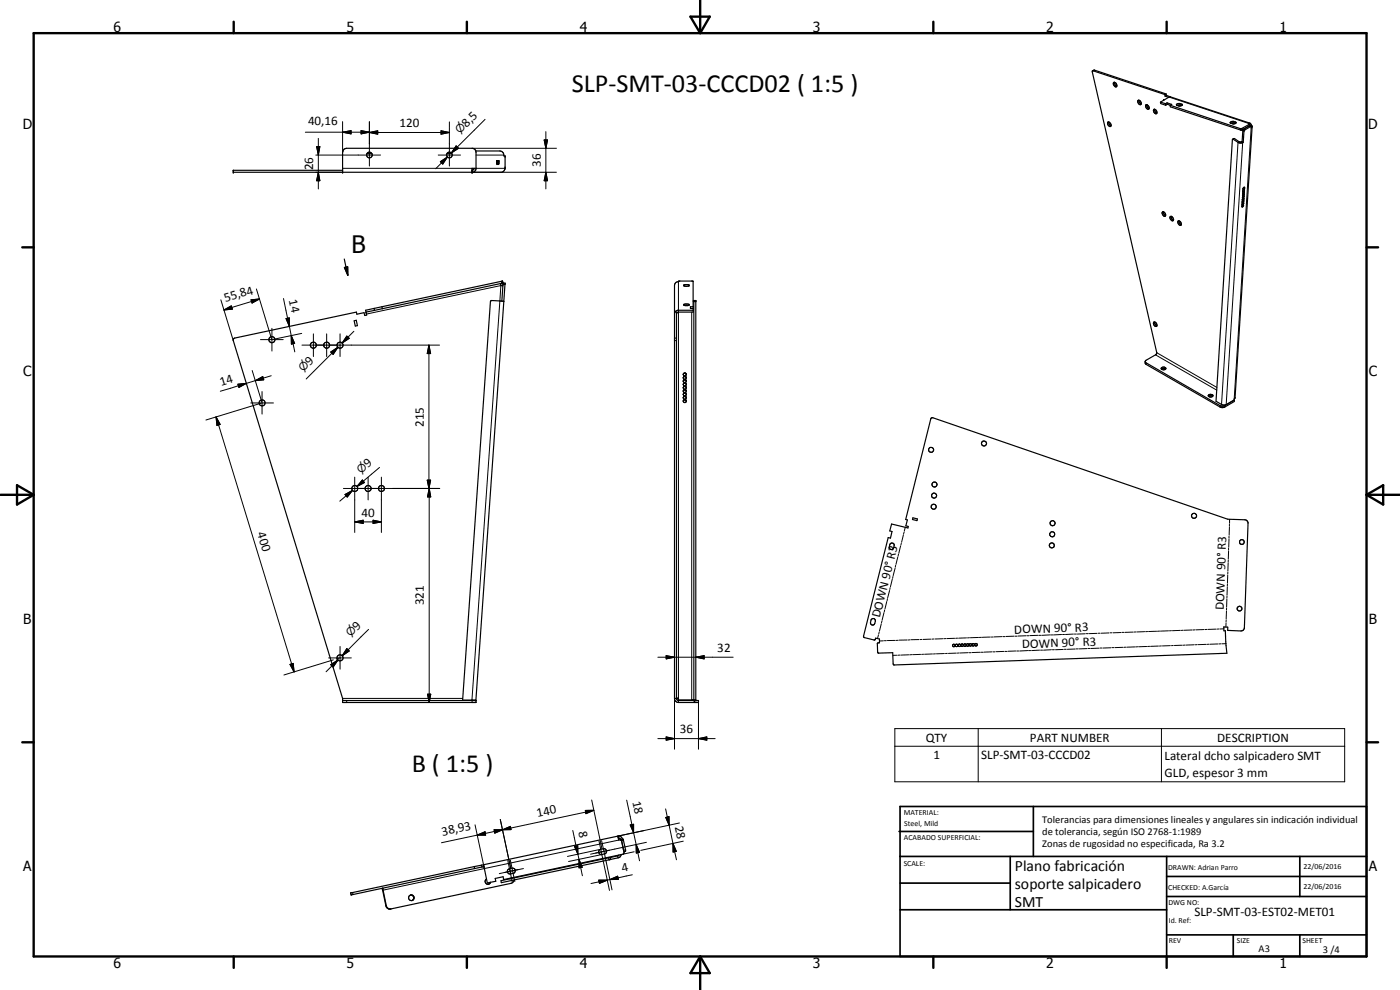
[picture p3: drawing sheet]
<svg xmlns="http://www.w3.org/2000/svg" width="420mm" height="297mm" viewBox="0 0 420 297" stroke-linecap="round" stroke-linejoin="round" font-family="sans-serif">
<g fill="none" stroke="#000" stroke-width=".35">
<path d="M327.9 21.3l19.3 84.5-.3 .6-3.1 1.8-.1 .9 22.6 13.1 1.3-.1 2.8-1.6v-.4M327.9 21.3l21.7 7.1M327.9 21.3l.6-.3 21.5 7.2M332.4 36.7a.72 .72 0 0 1 .9 .4 .72 .72 0 0 1-.2 .9l-.7-.7zM332.8 36.6l.1 .7 .5 .5M334.2 24.8a.72 .72 0 0 1 .8 .4 .72 .72 0 0 1-.2 .9l-.5-.5zM334.5 24.7a.98 .98 0 0 0 .7 1.1M341.5 30.1a.73 .73 0 0 1 .8 .4 .73 .73 0 0 1-.1 .9 .98 .98 0 0 1-.7-1.3zM341.8 30.1l.2 .6 .5 .5M343.9 31.5a.71 .71 0 0 1 .9 .3 .71 .71 0 0 1-.3 1 1.07 1.07 0 0 1-.6-1.3zM344.2 31.4a1.01 1.01 0 0 0 .6 1.2M346.3 32.8a.76 .76 0 0 1 .8 .5 .76 .76 0 0 1-.2 .9 .96 .96 0 0 1-.6-1.4z"/>
<path d="M346.5 32.8l.2 .6 .5 .5M348.3 30.6l1.5 .5M348.3 30.6v.5l1.5 .5M349.4 30l-.2-.1v.2M349.6 28.4l.1 .4M349.7 28.8l1 .4M349.8 31.1v.5M350 28.2l-.4 .2M350 28.2v.4M350 28.6l-.3 .2M350 28.6l1.2 .4M350.3 30.9l1.4 .4-.5 .3v.4l21.2 7h.4l2.1-1.2"/>
<path d="M350.3 30.9l-.5 .2M350.3 30.9v.4M350.3 31.3l22 7.3h.3l2.4-1.4M350.3 31.3l-.5 .3M351.2 29l-2.9 1.6M351.2 29l23.9 8M353.2 31.2a1.27 1.27 0 0 1 1.6 .3l-.9 .3-.8-.2zM353.3 31.7l.5-.2 .9 .2M369.2 36.7a1.13 1.13 0 0 1 1.7 .2 1.13 1.13 0 0 1-1.7-.2zM369.5 37h1.3M371 36.8l-.1 .1M374.9 37.8h.2"/>
<path d="M374.9 37.8l-1.8 1.1-.3 3.6M375 37.2v.4M375 37.5l.1 .2M375 37.7l-.1 .1M375 37.6v.1M375.1 37h-.5l.4 .2M375.1 37.8l.3 .2M375.1 37l.4 .5M375.1 37.7l.2 .1M375.4 38l-2 1.2-.3 3.5M375.5 37.5l.3 .4-.3 .5-.1-.4M375.5 37.5l-.4 .2"/>
<path d="M375.8 38l-5.1 81.4-.3 .6M110.1 46.1h1.5M134.1 46.1h1.5M142.3 50.5l-.6 .6M142.8 45.3h7.2a1.25 1.25 0 0 1 1.2 1.5h.4v3.7M142.9 50.5h-1.2v1.2M142.9 50.5l-.1-5.3-.4-.5-.7-.2h-37.7l-.7 .2-.5 1v6M142.9 50.5a1.2 1.2 0 0 1-1 1.2M149.1 48.2v.9zM149.1 48.8l.2 .2M149.2 48.3l-.1 .1M149.2 48.2h.1"/>
<path d="M149.2 48.9v.1M149.3 48.2v.9M149.3 48.4v.4M149.3 48.2v.8M149.4 48.2v.9M149.4 48.2v.1M149.4 48.2l.1 .9zM149.4 48.9v.1M149.5 48.2v.1M149.5 48.9v.1M149.6 48.2h.1M149.6 49h.1"/>
<path d="M149.6 48.2v.8M151.5 50.5l-.2 .7-.7 .5h-80.6v-.6h32.8M151.6 50.5h-.1M369.9 41.8l.6-.2 1.4 .9h.9M370 41.8l-5.1 78.6 1.9 1.1h.7l2.9-1.5M370 41.8l1.7 1 .9 .1 .5-.2M372.8 42.5l.3 .2M372.9 59.4h.1M373 59.6l.3-.1v.3l-.4 .3zM373 58.4l.4-.2-.2 .6-.3-.1zM373 57.7l.5-.1-.4 .6zM373 56.8h.1"/>
<path d="M373.2 56.9h.3v.1l-.4 .5-.2-.2zM373.2 58.8l.2 .1-.1 .3-.4 .2M373.2 58.8l-.3 .6M373.2 56.3l.3-.1v.3l-.3 .4zM103.3 77.7l1.1 4.9M348.9 63.6a.7 .7 0 0 1 .8 .4 .7 .7 0 0 1-.2 .9l-.7-.8zM349.2 63.5l.1 .7 .5 .5M351.2 65a.75 .75 0 0 1 .8 .4 .75 .75 0 0 1-.1 .9l-.2-.1a.95 .95 0 0 1-.5-1.2zM351.5 64.9l.1 .7 .6 .4M353.6 66.3a.8 .8 0 0 1 .8 .4 .8 .8 0 0 1-.1 .9 .92 .92 0 0 1-.7-1.3zM353.9 66.3l.1 .7 .5 .4M372.9 60.9l.2-.2 .2 .3-.5 .4z"/>
<path d="M372.9 61.5l.3 .2-.4 .4-.1-.3zM373 60.2l.2-.1 .1 .3-.4 .4-.1-.3zM103.4 80.3l.9-.2 .1 2.5zM106.3 96.3l.6-.2 .4 1.6-.7 .1zM109.8 93.6l.3 .9-.6 .2-.2-.9-2.2 .5-.1-.7-36.5 7.8-.4 .3-.1 .5 32.8 107.3v1.3h40.1v-.6h-40.1M112.3 92.5l-2.6 .6 .1 .5M112.3 92.5l.1 .6M112.4 93.1l-2.6 .5M114.6 92l.2 .6M147.3 90.3l3.9 .1-8.4 119.7h-4zM150.2 85.1a.61 .61 0 0 0 .7 .6M150.9 84.9l-.1-.6-.2 .1-38.3 8.1"/>
<path d="M150.9 84.9l-38.5 8.2M151 84.9l.6 .1-.4 5.4M151 84.9l-.4 5.4M151.2 90.4h.1M202.4 93.6h.6v116.2l.6 .4h6v.6l-6.2-.1-.9-.6-.1-.6M203.6 84.4l-.8 .4-.4 .9v123.8M203.7 84.4h4.3M203.7 84.4h-.1M205.2 85.6l.4-.2 1.2 .2a1.23 1.23 0 0 1-1.6 .1zM205.2 91.4l1.2-.2 .4 .1v.3l-1.2 .1-.4-.1zM205.3 91.3h.1M208 84.4h.1"/>
<path d="M208 90.3h.2M208 93.1h-4.6l-.8 .5M208 84.4v9.2h-4.4l-.6 .5M208 92h-.8v.5h.8M208.2 90.3h.1M346.2 96.7a.78 .78 0 0 1 .9 .3 .78 .78 0 0 1-.1 1 .92 .92 0 0 1-.8-1.3zM346.5 96.6l.2 .7 .5 .4M205.1 113.2v.2M205.1 117.2v.1M205.1 116.2v.2M205.1 112.2v.2M205.1 118.1v.3"/>
<path d="M205.2 113.1l.4-.2 .3 .4M205.2 118.1l.2-.2 .5 .2M205.2 116.1l.4-.1 .3 .2M205.4 114.9l-.3 .4 .1 .4a.44 .44 0 0 0 .7-.2 .44 .44 0 0 0-.5-.6M205.4 116.9l-.3 .5 .6 .4a.44 .44 0 0 0 .2-.7 .44 .44 0 0 0-.7 0M205.4 117l.5 .3M205.4 118.9l-.3 .5M205.4 112l-.2 .1M205.6 118.9l.3 .2M205.6 112h.1M205.7 112.9l-.6 .4 .1 .4h.6v-.7M205.7 116h-.5l-.1 .2a.46 .46 0 0 0 .4 .6 .46 .46 0 0 0 .4-.6"/>
<path d="M205.7 116l.2 .1M205.7 114h-.4l-.2 .4M205.8 114a.46 .46 0 0 1-.1 .7 .46 .46 0 0 1-.6-.3M205.8 115h-.5l-.2 .4M205.8 112l.1 .3M205.9 118.1l-.2 .7h-.3l-.3-.4M205.9 119.1v.2M205.9 118.1l-.5-.2-.3 .5M205.9 116.1v.1M205.9 114.3l-.2-.4h-.3l-.3 .5M343.7 108.6l.3 .3M344 108.9l22.3 12.9h1.1l3-1.7"/>
<path d="M348.6 110.7l.6-.2 .6 .2M348.6 110.4a.76 .76 0 0 1 1.3 .3 .71 .71 0 0 1-.8 .3 .71 .71 0 0 1-.5-.6zM362.6 118.6l.6-.3 .8 .3a.72 .72 0 0 1-.7 .5 .72 .72 0 0 1-.7-.5zM362.7 118.9l.4-.2 .8 .2M205.1 120.2v.2M205.2 120.1h.7M205.9 120.1v.2M279.5 125.4l.5-.1 88.5 30.5 5.1 .2 .6 .2 .4 .8-1.1 31.6-.4 .5-.7 .2-3.9-.2v-.9l-1.2-.1v1.2l.4-.1 .5 6.8-99.9 3.5-.3-.3-.1-3.4-4.4 .1-.2-2.8 .6-.2v-1.2l-1.1-.2-.1 .4-.4 .1-3-.7-.1-.4 7.4-29.6 .6 .2 .5-2-.7-.2 .6-2.1 4.9 1.2 .1-.5-.7-.1 .4-1.8-.5-.1zM370.4 120.1h.1M274 155.4l1.3 .3-.1 .5-1.4-.3zM267.1 163.2a.67 .67 0 0 1 .8-.2 .67 .67 0 0 1 .4 .7l-.1 .7a.65 .65 0 0 1-.8 .5 .65 .65 0 0 1-.5-.8zM261.6 185.8a.67 .67 0 0 1 .8-.1 .67 .67 0 0 1 .3 .7l-.2 .6a.65 .65 0 0 1-.7 .5 .65 .65 0 0 1-.5-.8z"/>
<path d="M288.6 193.2l.5 .2a.38 .38 0 0 1-.4 .6 .38 .38 0 0 1-.3-.6zM289.4 193.2l-.2 .5a.7 .7 0 0 0 1.1-.5l.5 .2v.3l-.4 .2-.6-.6zM141.7 210.1v.1M202.4 209.5h1.2v.6h5.2M203 209.5h.4M208.2 210.1v-119.9h.6v119.9M208.8 210.1h-.1M144.5 259.6l.1 .5M144.5 259.6l-2.2 .4M179.9 255l1.1-.3a.78 .78 0 0 1 1 .6 .78 .78 0 0 1-.6 .9l-.8 .2a.82 .82 0 0 1-.8-.4 .82 .82 0 0 1 .1-1zM182.7 257.4h.1M185.5 250.9l-41 8.7"/>
<path d="M185.5 250.9l.1 .6M185.5 250.9l.7 .1 .6 .8M185.6 251.5l.1 .6 .6-.1 .2 .1M185.6 251.5l.8 .4M185.7 256.5l-3 .9M186.4 251.9l.5-.1 .2 .2 .6 3.4M186.4 251.9l.1 .2M186.4 256.4l-.3 .6-.6 .4-35.1 7.4v-.6l32.3-6.8M186.5 252.1l.1 .2M186.6 252.3l.7 3.5-.3 .5-35.8 7.6-.2-.8-2.4 .5 .2 .8-2.5 .5-1.2-5.4M186.6 252.3l.6 3M187.7 255.4h.1"/>
<path d="M187.7 255.4l-.5 .1M114.7 266.5l1.2 5.6 .8 .7 .6-.1M114.9 266.4l1.1 5.6 .6 .6 .7 .1M123.2 268.5a.86 .86 0 0 1 1.1 .7 .86 .86 0 0 1-.7 1M123.3 268.5a.87 .87 0 0 0-.7 1.1 .87 .87 0 0 0 1 .6M123.4 268.5a.89 .89 0 0 1 .7 .7 .89 .89 0 0 1-.3 .9M142.3 260l.1 .6M142.3 260l-37.1 7.9 .2 .6h.2l36.8-7.9M145.2 260l-2.8 .6M146 263.7a.84 .84 0 0 0-.1 1.4 .84 .84 0 0 0 1.3-.4M147.1 264.8l-.6 .5M152.4 261l1.3-.5a.8 .8 0 0 1 .9 .6 .8 .8 0 0 1-.6 .9l-.8 .2a.81 .81 0 0 1-.8-.3 .81 .81 0 0 1 0-.9z"/>
<path d="M153 260.6l.3 1.6M153.4 263.4l-.4 .3M154.3 264l-.3 .7-.7 .3-36 7.7"/>
<circle cx="110.9" cy="46.5" r=".83"/>
<circle cx="134.9" cy="46.5" r=".85"/>
<circle cx="81.6" cy="101.9" r=".92"/>
<circle cx="94" cy="103.6" r=".91"/>
<circle cx="98" cy="103.6" r=".9"/>
<circle cx="102" cy="103.6" r=".91"/>
<circle cx="205.5" cy="119.3" r=".46"/>
<circle cx="205.5" cy="112.4" r=".46"/>
<circle cx="78.7" cy="120.9" r=".91"/>
<circle cx="205.5" cy="120.4" r=".45"/>
<circle cx="279.4" cy="135" r=".75"/>
<circle cx="295.3" cy="133.1" r=".76"/>
<circle cx="106.5" cy="146.6" r=".89"/>
<circle cx="110.5" cy="146.6" r=".9"/>
<circle cx="114.5" cy="146.6" r=".89"/>
<circle cx="280.2" cy="152" r=".76"/>
<circle cx="280.3" cy="148.7" r=".74"/>
<circle cx="280.4" cy="145.4" r=".74"/>
<circle cx="315.9" cy="157" r=".76"/>
<circle cx="358.3" cy="154.8" r=".75"/>
<circle cx="315.7" cy="163.6" r=".74"/>
<circle cx="315.8" cy="160.3" r=".78"/>
<circle cx="372.7" cy="162.6" r=".71"/>
<circle cx="102" cy="197.4" r=".91"/>
<circle cx="286.2" cy="193.7" r=".37"/>
<circle cx="287.1" cy="193.6" r=".38"/>
<circle cx="287.9" cy="193.6" r=".38"/>
<circle cx="291.2" cy="193.5" r=".37"/>
<circle cx="292.1" cy="193.5" r=".38"/>
<circle cx="292.9" cy="193.4" r=".39"/>
<circle cx="372" cy="182.6" r=".71"/>
</g>
<g fill="#000">
<circle cx="70" cy="51.7" r=".18"/>
<circle cx="70" cy="51.1" r=".18"/>
<circle cx="102.8" cy="51.7" r=".18"/>
<circle cx="141.7" cy="51.7" r=".18"/>
<circle cx="141.7" cy="51.1" r=".18"/>
<circle cx="149.1" cy="48.2" r=".18"/>
<circle cx="149.1" cy="49.1" r=".18"/>
<circle cx="149.2" cy="48.2" r=".18"/>
<circle cx="149.2" cy="49.1" r=".18"/>
<circle cx="149.3" cy="48.2" r=".18"/>
<circle cx="149.3" cy="49.1" r=".18"/>
<circle cx="149.4" cy="48.2" r=".18"/>
<circle cx="149.4" cy="49.1" r=".18"/>
<circle cx="149.6" cy="49.1" r=".18"/>
<circle cx="149.6" cy="48.2" r=".18"/>
<circle cx="149.7" cy="48.2" r=".18"/>
<circle cx="149.7" cy="49.1" r=".18"/>
<circle cx="151.5" cy="50.5" r=".18"/>
<circle cx="150.8" cy="84.3" r=".18"/>
<circle cx="150.9" cy="84.9" r=".18"/>
<circle cx="208.2" cy="90.2" r=".18"/>
<circle cx="208.8" cy="90.2" r=".18"/>
<circle cx="142.8" cy="210.1" r=".18"/>
<circle cx="208.2" cy="210.1" r=".18"/>
<circle cx="208.8" cy="210.1" r=".18"/>
<circle cx="145.1" cy="259.5" r=".18"/>
<circle cx="185.5" cy="250.9" r=".18"/>
<circle cx="186.4" cy="251.9" r=".18"/>
</g>
<g fill="none" stroke="#000" stroke-width=".3">
<path d="M91.6 39.7h19.3M102.8 39.7l2.6-.5v1zM102.8 36.5v9.2M108.4 39.2l2.5 .5-2.5 .5zM110.9 39.8l2.5-.6v1.1zM110.9 39.8h24M110.9 36.5v13.3M132.4 39.2l2.5 .6-2.5 .5zM134.9 36.6v1.5M134.9 38.2v11.6M145.6 35.8l-10.1 10.1M163.8 39.5v17.2"/>
<path d="M328.5 21l-.4 .3M350.8 29.1l23.8 7.9M354.2 31.1v.4M354.7 31.2v.4M370.3 36.4l.1 .5M370.8 36.6l.1 .4M372.3 38.6l.1 .4M372.7 38.5l.1 .5M373 39.2l.3 .2M373.2 38.7l.4 .3M374.9 37.3v.5l.4 .2M375 37.7h.1"/>
<path d="M375.1 37.7v.1M375.5 38.4l-5.1 81.3M70 51.1v.6M94.8 46.5h19.4M94.8 51.7h8M95 44h1l-.5 2.5zM95.5 51.7l.5 2.5h-1zM95.5 41.5v15.2M102.8 50.5h38.9M131.5 46.5h6.7M132.2 48.5l2.1-1.4-1.4 2.1zM134.3 47.1l-3.5 3.5"/>
<path d="M136.9 43.8l.7 .7-2.1 1.4zM137.2 44.1l-1.7 1.8M141.7 51.7h25.3M141.7 44.5h25.3M142.9 46.5h8.3M142.9 50.5h8.6M163.3 42h1l-.5 2.5zM163.8 51.7l.5 2.5h-1zM370.5 41.6l-.4 .2M371.9 42.5l-.4 .2-4.9 78.7M372.6 42.5l.3 .3-4.9 78.6M66.3 90l3.7 12.2"/>
<path d="M67.2 93l2.2-1.2 .4 1zM75.3 90l2.6-.3-2.3 1.2zM77 86.7l4.5 14.9M77.9 89.7l-10.7 3.3M81.6 98.5v6.8M85.1 89.6l1.8 8.4M85.8 95.6l1-.2 .1 2.6zM86.9 98l.5 2.7M106.2 99.4l-3.5 3.5M110 94.2l40.3-8.5-8.7 124.4M150.4 84.4l.2 .6M150.9 85.3l.6 .1"/>
<path d="M203.6 84.5v125M207.6 93.6v116.5M208.2 90.5h.6M71.4 115.3l2.5-.3-2.2 1.2zM73.9 115l-7.8 2.4M75.7 111.2l2.9 9.4M76.6 114.2l2.3-1.2 .3 1zM76.6 114.2l-2.7 .8M78.2 101.9h6.8M78.6 117.5v6.7M81.4 112.7l-4.8 1.5M87.4 100.7l1 2.3-1 .3z"/>
<path d="M87.4 100.7l1.1 4.9M90.5 100l-8.4 1.8M90.6 103.5h41.3M94.1 100.2v6.8M98 100.2v6.8M99.3 105.6l2.1-1.4-1.4 2.1zM101.4 104.2l-9.5 9.5M102.1 100.2v6.8M104.1 100.8l.7 .7-2.1 1.4zM128.7 103.5l.5 2.6h-1zM128.7 103.5v43.1M202.4 101.4h.6"/>
<path d="M202.4 102.2h.6M344 108.9v.4M346.8 106.5l18.4 10.6M347.2 105.8l18 10.4M64.8 125.1l1.3 2.2-1 .3zM64.8 125.1l23.5 76.5M75.3 120.9h6.8M78.3 121l-16.5 5M366.2 121.7v.4M367.6 121.7v.4M103.1 146.6h28.9M103.5 148.4l2.3-1.2-1.6 1.9z"/>
<path d="M105.8 147.2l-3.8 3.2M106.5 156.6l2.5-.5v1zM106.5 156.6h8M106.5 143.2v16.6M108.7 144l.7 .8-2.3 1.2zM109 144.4l-1.9 1.6M110.5 143.2v6.8M112 156.1l2.5 .5-2.5 .5zM113.9 140.3l-6.8 5.7M114.5 143.2v16.6M128.2 144.1h1l-.5 2.5zM128.8 146.6l.5 2.5h-1z"/>
<path d="M128.8 146.6v64.2M271.3 159.6l-.1 .6M271.7 158.2l-.3 1.1M369 157.3v.6M369 158.2l-.1 2.4M369 155.8v1.2M266.3 179.6l-.1 .6M267 177.2l-.6 2.2M267.2 176.3l-.2 .6M267.8 173.8l-.6 2.2M268 173l-.1 .5M268.6 170.5l-.6 2.2"/>
<path d="M268.8 169.6l-.1 .6M269.4 167.1l-.5 2.2M269.7 166.3l-.2 .6M270.3 163.8l-.6 2.2M270.5 163l-.1 .5M271.1 160.4l-.5 2.3M368.2 179.7l-.1 2.5M368.2 178.9v.6M368.3 176.1l-.1 2.5M368.4 175.3l-.1 .6M368.5 172.6l-.1 2.4M368.5 171.7v.6"/>
<path d="M368.6 169l-.1 2.4M368.6 168.1v.6M368.7 165.4l-.1 2.4M368.7 164.5v.6M368.8 160.9v.6M368.8 161.8v2.4M87 199.3l1-.2 .3 2.5zM98.6 197.4h6.8M99.3 199.4l2.1-1.4-1.4 2.2zM100 198l-14.8 4.5M101.4 198l-3.5 3.5M101.7 197.5l-.7 .2"/>
<path d="M102.1 194v6.8M104.1 194.6l.7 .7-2.1 1.5zM104.5 195l-1.8 1.8M110.6 188.8l-7.9 8M197.4 197.2h22.6M199.9 196.7l2.5 .5-2.5 .5zM208.8 197.2l2.5-.5v1zM263.6 190.5l-.3 1.1M263.9 189.7l-.2 .5M264.5 187.2l-.6 2.2M264.7 186.3l-.2 .6M265.1 192.3h-1.2"/>
<path d="M265.3 183.8l-.6 2.3M265.4 192.2h.6M265.5 183l-.1 .6M266.1 180.5l-.5 2.2M268.7 192.2h-2.4M269.1 196.6h-1.1M269.6 192.1l-.6 .1M270 196.6h-.6M272.2 192l-2.3 .1M272.7 196.5l-2.4 .1M273.1 192h-.6M273.6 196.4l-.6 .1"/>
<path d="M275.8 191.9h-2.4M276.3 196.3l-2.4 .1M276.7 191.9h-.6M277.2 196.3h-.6M279.3 191.8l-2.3 .1M279.9 196.2l-2.4 .1M280.2 191.7l-.5 .1M280.7 196.2h-.5M282.9 191.6l-2.3 .1M283.4 196.1l-2.4 .1M283.8 191.6h-.6M284.3 196l-.6 .1"/>
<path d="M286.5 191.5l-2.4 .1M287 196h-2.4M287.4 191.5h-.6M287.9 195.9l-.6 .1M290.1 191.4l-2.4 .1M290.6 195.8l-2.4 .1M290.9 195.8h.6M290.9 191.3l-.5 .1M293.7 191.3h-2.5M294.2 195.7l-2.5 .1M294.4 195.7h.7M294.5 191.2l-.6 .1"/>
<path d="M297.2 191.1l-2.4 .1M297.5 191.1h.6M297.7 195.6l-2.4 .1M298 195.6h.6M300.8 191l-2.4 .1M301.1 191h.6M301.3 195.5h-2.4M301.6 195.5h.6M304.3 190.9l-2.3 .1M304.6 190.9h.6M304.8 195.3l-2.3 .1M305.1 195.3h.6"/>
<path d="M307.9 190.8h-2.4M308.2 190.8h.6M308.4 195.2l-2.4 .1M308.7 195.2h.6M311.4 190.6l-2.3 .1M311.7 190.6h.6M312 195.1l-2.4 .1M312.3 195.1h.6M315 190.5l-2.4 .1M315.3 190.5h.6M315.5 194.9l-2.3 .2M315.8 194.9h.6"/>
<path d="M318.6 190.4l-2.4 .1M318.9 190.4h.6M319.1 194.9h-2.3M319.4 194.8h.6M322.1 190.2l-2.3 .2M322.4 190.2h.6M322.7 194.7l-2.4 .1M323 194.7h.6M325.7 190.2h-2.4M326 190.1h.6M326.3 194.6l-2.4 .1M326.5 194.6h.7"/>
<path d="M329.3 190l-2.4 .1M329.6 190h.5M329.8 194.5l-2.4 .1M330.1 194.4h.6M332.8 189.9l-2.3 .1M333.2 189.9h.5M333.4 194.4h-2.4M333.7 194.3h.6M336.4 189.8l-2.4 .1M336.7 189.7h.6M337 194.2l-2.4 .1M337.9 194.2h-.6"/>
<path d="M340 189.7h-2.4M340.6 194.1l-2.5 .1M340.9 189.6l-.6 .1M341.4 194.1h-.6M343.5 189.5l-2.3 .1M344.1 194l-2.4 .1M344.4 189.5h-.6M345 193.9l-.6 .1M347.1 189.4l-2.4 .1M347.7 193.8l-2.4 .1M348 189.4h-.6M348.6 193.8h-.6"/>
<path d="M350.7 189.3l-2.4 .1M351.2 193.7l-2.3 .1M351.6 189.2l-.6 .1M352.1 193.7h-.5M354.2 189.1l-2.3 .1M354.8 193.6l-2.3 .1M355.1 189.1h-.6M355.7 193.5l-.6 .1M357.8 189l-2.4 .1M358.4 193.5h-2.4M358.7 189h-.6M359.3 193.4l-.6 .1"/>
<path d="M361.3 188.9l-2.3 .1M362 193.3l-2.4 .1M362.2 188.8l-.6 .1M362.9 193.3h-.7M364.9 188.8h-2.4M365.5 193.2l-2.3 .1M365.8 188.7l-.6 .1M366.4 193.2h-.6M367.3 188.7h-1.2M367.9 193.1l-1.2 .1M367.9 186.9v1.2M368 186.1l-.1 .5"/>
<path d="M368.1 183.3l-.1 2.5M368.1 182.5v.5M102.8 209.5h36M104 210.2v.6M128.3 208.3h1l-.5 2.5zM141.7 210.2v.6M202.4 209.5v15.3M203.6 210.2v.6M208.4 210.2v.6M209.6 210.8v14M268.6 218.6h135v16h-135zM293.6 218.6v16"/>
<path d="M348.6 218.6v16M197.4 221.6h17.2M199.9 221.1l2.5 .5-2.5 .5zM209.6 221.6l2.5-.5v1zM268.6 223.9h135M142.6 247.5l2.8 13.1M143.2 250.6l2.4-1 .1 1zM143.2 250.6l-10.7 2.3M148.3 249h2.5l-2.3 1zM150.1 245.9l3.2 14.7M150.8 249l2.4-1.1 .2 1zM152.4 258.2l1.3 6.5"/>
<path d="M153.2 258.1l1.3 6.4M171.9 249.2l1.5 7.1M172.4 254l1-.3v2.6zM173.4 256.3l.4 1.6M173.8 257.9l.9 2.3-.9 .2zM173.8 257.9l1 4.9M175.7 243.2l2.5-.1-2.4 1zM177.6 240l3.1 14.8M178.2 243.1l-35 7.5M179.8 252.4l3.1 14.8M180.2 254.8l-9.9 2.2M180.5 256.4l-9.9 2.1"/>
<path d="M180.5 252.2l.8 3.2M181.3 255.4l2.4 11.6M181.3 255.4l-2.5 .5M182.7 257.4l.1 .6M183.2 257.3l.1 .6M185.4 256.8l.1 .6M185.7 252.1l-70.9 15M186.3 251.9l-.2 .1M187.1 252.1l-.5 .2M187.7 255l-.6 .1M188.1 240.1l2 9.8M189.1 247.5l1-.2v2.6z"/>
<path d="M190.1 249.9l.8 3.5M190.3 255.6l-3.3 .7M190.9 253.4l1 2.3-.9 .2zM190.9 253.4l1 4.9M194 252.7l-16.8 3.6M199.8 242.7l1 4.9M199.8 245.3l1-.3v2.6zM200.8 247.6l1.2 5.5M202 253.1l1 2.3-1 .3zM202 253.1l1 4.9M203.9 246.9l-18.4 4M205.1 252.4l-12.8 2.7"/>
<path d="M105.8 267.8l.1 .6M115.8 271.8h.1M155.5 260.9l-5.7 1.2M157.1 260.6l-5.7 1.2M179.7 264.1h2.6l-2.4 .9zM182.3 264.1l-4.9 1M183 263.9l2.4-1 .2 1zM183 263.9l-.7 .2M189.8 262.5l-6.8 1.4"/>
</g>
<g fill="none" stroke="#000" stroke-width=".71">
<path d="M10.1 9.9h400v277.1h-400zM70.1 6.5v3.4M140.1 6.5v3.4M207.2 5h5.8l-2.9 4.9zM210.1 0v9.9M280.1 6.5v3.4M350.1 6.5v3.4M6.7 74.2h3.4M410.1 74.2h3.5M.1 148.5h10M5.1 145.6l5 2.9-5 2.9zM410.1 148.5h10"/>
<path d="M410.1 148.5l5-2.9v5.8zM6.7 222.7h3.4M410.1 222.7h3.5M70.1 287v3.4M140.1 287v3.4M210.1 287v10M210.1 287l2.9 5h-5.8zM280.1 287v3.4M350.1 287v3.4"/>
</g>
<g fill="none" stroke="#000" stroke-width=".51">
<path d="M269.8 249.5h40.3M270.1 242h140v45h-140zM270.1 257h140M303.2 257v16M310.1 242v15M350.1 257v30M390.1 257v12M270.1 265h33.1M270.1 273h80M350.1 269h60M350.1 263h60M350.1 280.5h60"/>
<path d="M370.1 280.5v6.5M390.1 280.5v6.5"/>
</g>
<g fill="#000">
<path d="M102.8 39.7l2.6-.5v1zM110.9 39.8l2.5-.6v1.1zM95 44h1l-.5 2.5zM95.5 51.7l.5 2.5h-1zM108.4 39.2l2.5 .5-2.5 .5zM132.4 39.2l2.5 .6-2.5 .5zM132.2 48.5l2.1-1.4-1.4 2.1zM136.9 43.8l.7 .7-2.1 1.4zM163.3 42h1l-.5 2.5zM163.8 51.7l.5 2.5h-1zM67.2 93l2.2-1.2 .4 1zM75.3 90l2.6-.3-2.3 1.2z"/>
<path d="M85.8 95.6l1-.2 .1 2.6zM103.4 80.3l.9-.2 .1 2.5zM71.4 115.3l2.5-.3-2.2 1.2zM76.6 114.2l2.3-1.2 .3 1zM87.4 100.7l1 2.3-1 .3zM99.3 105.6l2.1-1.4-1.4 2.1zM104.1 100.8l.7 .7-2.1 1.4zM128.7 103.5l.5 2.6h-1zM64.8 125.1l1.3 2.2-1 .3zM103.5 148.4l2.3-1.2-1.6 1.9zM108.7 144l.7 .8-2.3 1.2zM106.5 156.6l2.5-.5v1z"/>
<path d="M112 156.1l2.5 .5-2.5 .5zM128.2 144.1h1l-.5 2.5zM128.8 146.6l.5 2.5h-1zM87 199.3l1-.2 .3 2.5zM104.1 194.6l.7 .7-2.1 1.5zM199.9 196.7l2.5 .5-2.5 .5zM208.8 197.2l2.5-.5v1zM99.3 199.4l2.1-1.4-1.4 2.2zM128.3 208.3h1l-.5 2.5zM199.9 221.1l2.5 .5-2.5 .5zM209.6 221.6l2.5-.5v1zM143.2 250.6l2.4-1 .1 1z"/>
<path d="M148.3 249h2.5l-2.3 1zM150.8 249l2.4-1.1 .2 1zM172.4 254l1-.3v2.6zM175.7 243.2l2.5-.1-2.4 1zM189.1 247.5l1-.2v2.6zM190.9 253.4l1 2.3-.9 .2zM199.8 245.3l1-.3v2.6zM202 253.1l1 2.3-1 .3zM173.8 257.9l.9 2.3-.9 .2zM179.7 264.1h2.6l-2.4 .9zM183 263.9l2.4-1 .2 1z"/>
</g>
<g font-size="7.9">
<text x="171.7" y="27.5">SLP-SMT-03-CCCD02 ( 1:5 )</text>
<text x="123.6" y="231.5">B ( 1:5 )</text>
</g>
<text font-size="7.2" x="105.4" y="75.9">B</text>
<g font-size="4.7">
<text x="304.6" y="261.2">Plano fabricación</text>
<text x="304.6" y="266.6">soporte salpicadero</text>
<text x="304.6" y="272">SMT</text>
</g>
<g font-size="4.2">
<text x="34" y="9.6">6</text>
<text x="104" y="9.6">5</text>
<text x="174" y="9.6">4</text>
<text x="244" y="9.6">3</text>
<text x="314" y="9.6">2</text>
<text x="384" y="9.6">1</text>
<text x="6.8" y="38.7">D</text>
<text x="410.6" y="38.7">D</text>
<text x="7" y="112.9">C</text>
<text x="410.8" y="112.9">C</text>
<text x="7" y="187.1">B</text>
<text x="410.8" y="187.1">B</text>
<text x="7" y="261.4">A</text>
<text x="410.8" y="261.4">A</text>
<text x="34" y="290.4">6</text>
<text x="104" y="290.4">5</text>
<text x="174" y="290.4">4</text>
<text x="244" y="290.4">3</text>
<text x="314" y="290.4">2</text>
<text x="384" y="290.4">1</text>
</g>
<g font-size="3.9">
<text x="92.4" y="37.6">40,16</text>
<text x="119.9" y="38.2">120</text>
<text x="140" y="38.4" transform="rotate(-45 140 38.4)">8,5</text>
<text x="94" y="51.1" transform="rotate(-90 94 51.1)">26</text>
<text x="162.3" y="50.1" transform="rotate(-90 162.3 50.1)">36</text>
<text x="67.7" y="90.7" transform="rotate(-17 67.7 90.7)">55,84</text>
<text x="86.7" y="90" transform="rotate(78 86.7 90)">14</text>
<text x="93" y="109.7" transform="rotate(-45 93 109.7)">9</text>
<text x="66.4" y="115.7" transform="rotate(-17 66.4 115.7)">14</text>
<text x="127.2" y="128.1" transform="rotate(-90 127.2 128.1)">215</text>
<text x="110.4" y="140.5" transform="rotate(-40 110.4 140.5)">9</text>
<text x="108.5" y="155">40</text>
<text x="77.2" y="160.1" transform="rotate(73 77.2 160.1)">400</text>
<text x="127.2" y="181.7" transform="rotate(-90 127.2 181.7)">321</text>
<text x="264" y="185.5" transform="rotate(-76 264 185.5)">DOWN 90° R3</text>
<text x="367.3" y="183.1" transform="rotate(-88 367.3 183.1)">DOWN 90° R3</text>
<text x="107.2" y="189.3" transform="rotate(-45 107.2 189.3)">9</text>
<text x="304.4" y="190.1" transform="rotate(-2 304.4 190.1)">DOWN 90° R3</text>
<text x="215.3" y="195.6">32</text>
<text x="306.8" y="194.5" transform="rotate(-2 306.8 194.5)">DOWN 90° R3</text>
<text x="204" y="220">36</text>
<text x="277.8" y="222.5">QTY</text>
<text x="280.1" y="227.8">1</text>
<text x="294.5" y="227.8">SLP-SMT-03-CCCD02</text>
<text x="309.1" y="222.5">PART NUMBER</text>
<text x="349.5" y="227.9">Lateral dcho salpicadero SMT</text>
<text x="365.3" y="222.5">DESCRIPTION</text>
<text x="349.5" y="233.3">GLD, espesor 3 mm</text>
<text x="161.3" y="245.2" transform="rotate(-12 161.3 245.2)">140</text>
<text x="189.8" y="240.5" transform="rotate(78 189.8 240.5)">18</text>
<text x="132.8" y="250.7" transform="rotate(-12 132.8 250.7)">38,93</text>
<text x="173.6" y="249.6" transform="rotate(78 173.6 249.6)">8</text>
<text x="202.5" y="248.1" transform="rotate(78 202.5 248.1)">28</text>
<text x="186.8" y="261.5" transform="rotate(-12 186.8 261.5)">4</text>
<text x="358.5" y="275">SLP-SMT-03-EST02-MET01</text>
</g>
<g font-size="3.3">
<text x="138" y="40.3" transform="rotate(-45 138 40.3)">⌀</text>
<text x="91" y="111.7" transform="rotate(-45 91 111.7)">⌀</text>
<text x="108.3" y="142.2" transform="rotate(-40 108.3 142.2)">⌀</text>
<text x="105.2" y="191.3" transform="rotate(-45 105.2 191.3)">⌀</text>
</g>
<g font-size="3.1">
<text x="312.7" y="246.8">Tolerancias para dimensiones lineales y angulares sin indicación individual</text>
<text x="312.7" y="250.4">de tolerancia, según ISO 2768-1:1989</text>
<text x="312.7" y="254">Zonas de rugosidad no especificada, Ra 3.2</text>
<text x="377.7" y="285.6">A3</text>
<text x="397" y="285.9">3 /4</text>
</g>
<g font-size="2.4">
<text x="271.2" y="244.4">MATERIAL:</text>
<text x="271.3" y="252">ACABADO SUPERFICIAL:</text>
<text x="271.4" y="247.9">Steel, Mild</text>
<text x="271.2" y="259.7">SCALE:</text>
<text x="350.6" y="261">DRAWN: Adrian Parro</text>
<text x="391.2" y="260.6">22/06/2016</text>
<text x="350.6" y="267.1">CHECKED: A.García</text>
<text x="391.2" y="266.7">22/06/2016</text>
<text x="350.6" y="271.4">DWG NO:</text>
<text x="350.8" y="276.9">Id. Ref:</text>
<text x="350.8" y="282.8">REV</text>
<text x="371.2" y="282.9">SIZE</text>
<text x="390.9" y="282.9">SHEET</text>
</g>
</svg>
